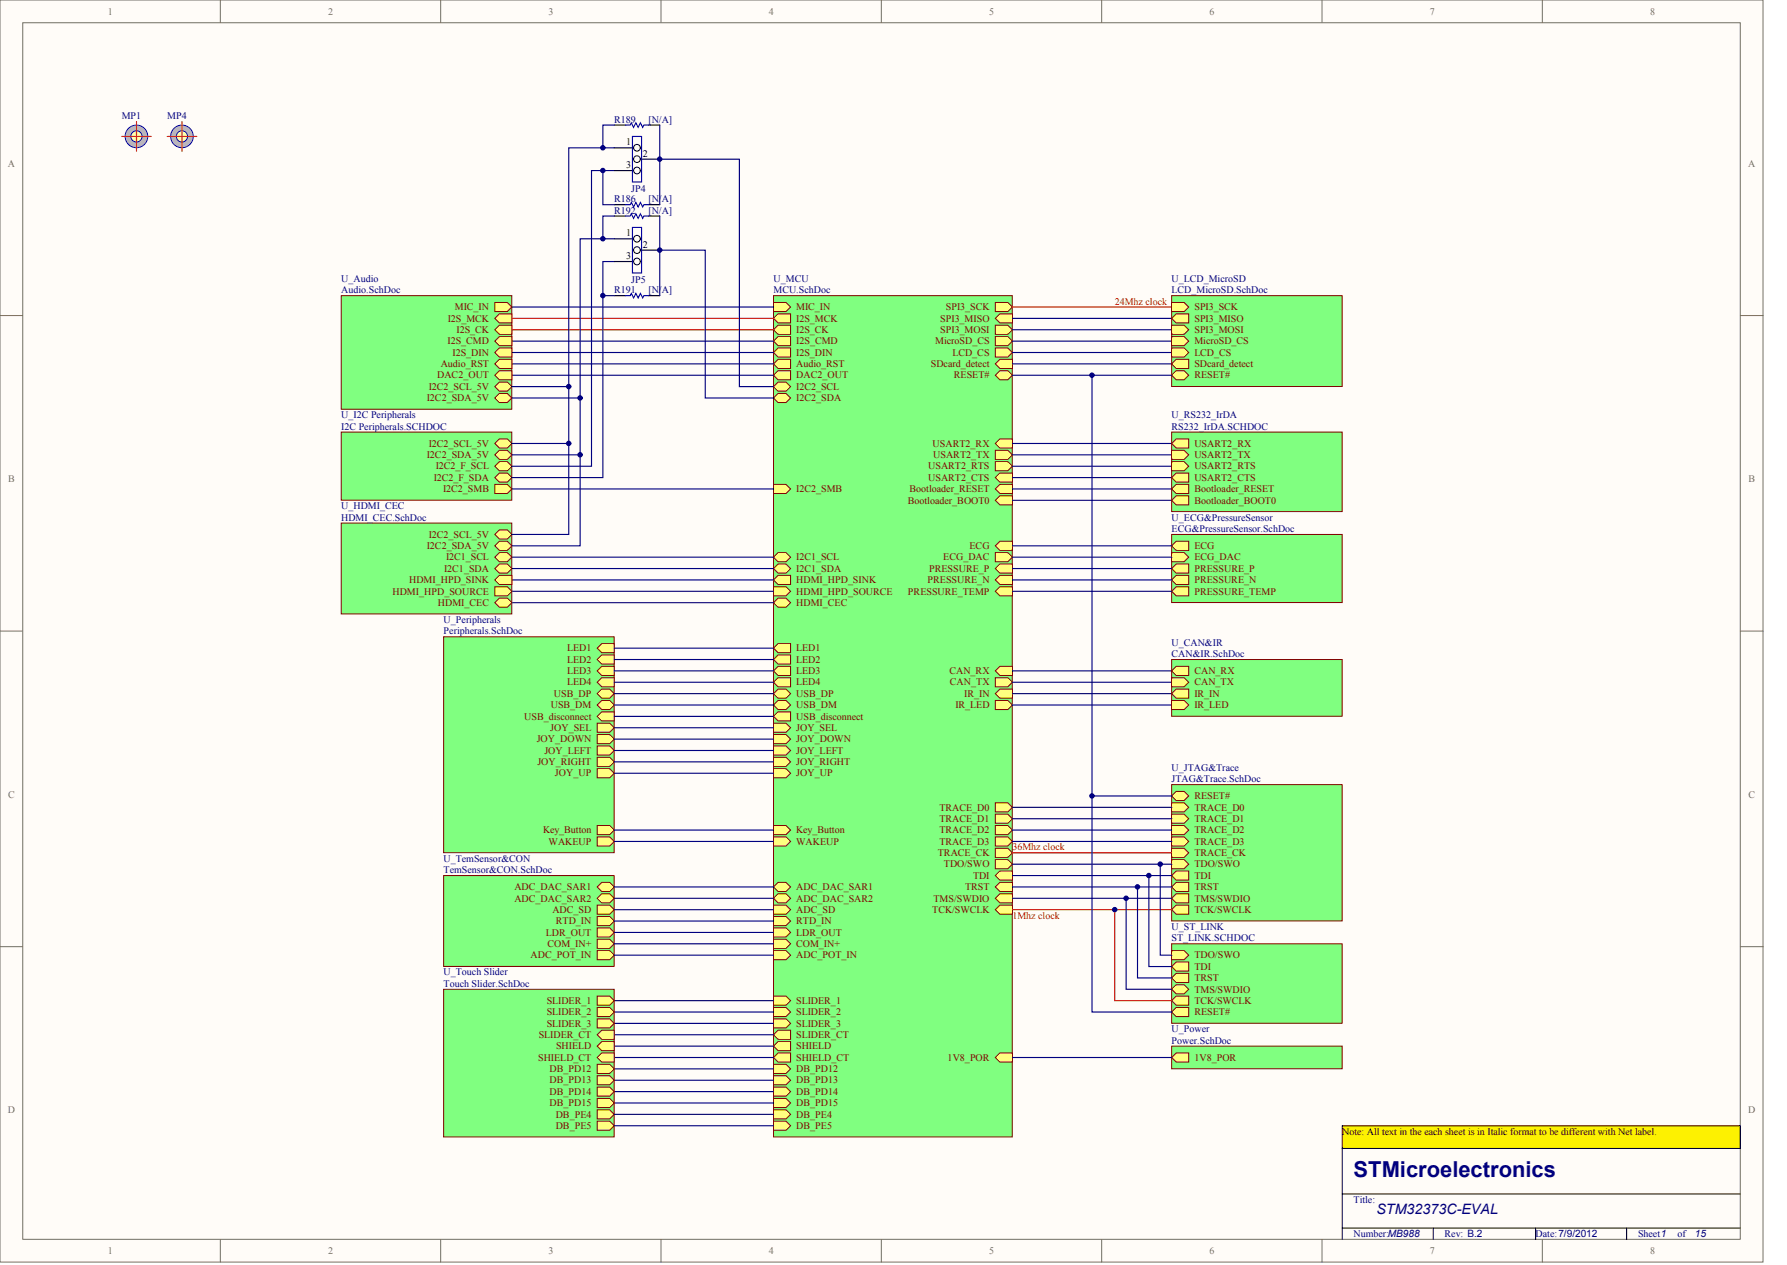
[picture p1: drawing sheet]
<svg xmlns="http://www.w3.org/2000/svg" width="840mm" height="594mm" viewBox="0 0 840 594" stroke-linecap="round" stroke-linejoin="round" font-family="sans-serif">
<g fill="#fffcf8" stroke="#716f64" stroke-width=".47">
<path d="M0 0h828v593h-828z"/>
<path d="M11 11h807v571h-807z"/>
</g>
<g fill="none" stroke="#716f64" stroke-width=".47">
<path d="M104 0v11M207 0v11M311 0v11M414 0v11M518 0v11M621 0v11M725 0v11M0 148h11M818 148h10M0 296h11M818 296h10M0 445h11"/>
<path d="M818 445h10M104 582v11M207 582v11M311 582v11M414 582v11M518 582v11M621 582v11M725 582v11"/>
</g>
<path d="M818 539h-187v43M631 561h187M631 577h187M673 577v5M722 577v5M764 577v5" fill="none" stroke="#000" stroke-width=".47"/>
<circle cx="64" cy="64" r="5" fill="#c0c0c0" stroke="#00f" stroke-width=".47"/>
<circle cx="64" cy="64" r="2.6" fill="#ffffb0" stroke="#0000bf" stroke-width=".47"/>
<path d="M64 57v14M57 64h14" fill="none" stroke="#f00" stroke-width=".53"/>
<circle cx="85" cy="64" r="5" fill="#c0c0c0" stroke="#00f" stroke-width=".47"/>
<circle cx="85" cy="64" r="2.6" fill="#ffffb0" stroke="#0000bf" stroke-width=".47"/>
<path d="M86 57v14M79 64h13" fill="none" stroke="#f00" stroke-width=".53"/>
<path d="M631 529h187v10h-187z" fill="#fdf101" stroke="#000" stroke-width=".47"/>
<path d="M363 139h113v395h-113z" fill="#80ff80" stroke="#800000" stroke-width=".47"/>
<g fill="#ffff80" stroke="#800000" stroke-width=".47">
<path d="M363 393h6l2 2-2 2h-6z" fill-rule="evenodd"/>
<path d="M363 276h6l2 2-2 2h-6z" fill-rule="evenodd"/>
<path d="M363 478h6l2 3-2 2h-6z" fill-rule="evenodd"/>
<path d="M363 422l3-2h3l2 2-2 2h-3z" fill-rule="evenodd"/>
<path d="M363 331l3-2h3l2 2-2 2h-3z" fill-rule="evenodd"/>
<path d="M363 182l3-3h3l2 3-2 2h-3z" fill-rule="evenodd"/>
<path d="M363 187l3-2h3l2 2-2 2h-3z" fill-rule="evenodd"/>
<path d="M468 422l2-2h6v4h-6z" fill-rule="evenodd"/>
<path d="M468 427l2-2h6v4h-6z" fill-rule="evenodd"/>
<path d="M468 411l2-2h6v4h-6z" fill-rule="evenodd"/>
<path d="M363 142h6l2 2-2 2h-6z" fill-rule="evenodd"/>
<path d="M363 441h6l2 2-2 2h-6z" fill-rule="evenodd"/>
<path d="M468 404h6l2 2-2 2h-6z" fill-rule="evenodd"/>
<path d="M468 417l2-3h6v5h-6z" fill-rule="evenodd"/>
<path d="M468 326l2-2h6v4h-6z" fill-rule="evenodd"/>
<path d="M363 283l3-2h3l2 2-2 2h-3z" fill-rule="evenodd"/>
<path d="M468 329h6l2 2-2 2h-6z" fill-rule="evenodd"/>
<path d="M468 176l2-2h4l2 2-2 2h-4z" fill-rule="evenodd"/>
<path d="M363 436h6l2 2-2 2h-6z" fill-rule="evenodd"/>
<path d="M363 473h6l2 2-2 2h-6z" fill-rule="evenodd"/>
<path d="M363 468h6l2 2-2 2h-6z" fill-rule="evenodd"/>
<path d="M468 208l2-2h6v4h-6z" fill-rule="evenodd"/>
<path d="M468 211h6l2 3-2 2h-6z" fill-rule="evenodd"/>
<path d="M468 217h6l2 2-2 2h-6z" fill-rule="evenodd"/>
<path d="M468 224l2-2h6v4h-6z" fill-rule="evenodd"/>
<path d="M468 256l2-2h6v4h-6z" fill-rule="evenodd"/>
<path d="M363 425h6l2 2-2 2h-6z" fill-rule="evenodd"/>
<path d="M468 272l2-2h6v4h-6z" fill-rule="evenodd"/>
<path d="M468 267l2-2h6v4h-6z" fill-rule="evenodd"/>
<path d="M468 153h6l2 2-2 2h-6z" fill-rule="evenodd"/>
<path d="M468 150l2-3h6v5h-6z" fill-rule="evenodd"/>
<path d="M468 142h6l2 2-2 2h-6z" fill-rule="evenodd"/>
<path d="M363 320l3-2h5v5h-5z" fill-rule="evenodd"/>
<path d="M363 315l3-2h5v4h-5z" fill-rule="evenodd"/>
<path d="M363 304l3-2h5v5h-5z" fill-rule="evenodd"/>
<path d="M363 150l3-3h5v5h-5z" fill-rule="evenodd"/>
<path d="M363 155l3-2h5v4h-5z" fill-rule="evenodd"/>
<path d="M363 160l3-2h5v4h-5z" fill-rule="evenodd"/>
<path d="M363 310l3-2h5v4h-5z" fill-rule="evenodd"/>
<path d="M468 235l2-2h6v4h-6z" fill-rule="evenodd"/>
<path d="M468 230l2-3h6v5h-6z" fill-rule="evenodd"/>
<path d="M363 417l3-3h3l2 3-2 2h-3z" fill-rule="evenodd"/>
<path d="M363 166l3-3h5v5h-5z" fill-rule="evenodd"/>
<path d="M363 227h6l2 3-2 2h-6z" fill-rule="evenodd"/>
<path d="M363 326l3-2h3l2 2-2 2h-3z" fill-rule="evenodd"/>
<path d="M468 315l2-2h6v4h-6z" fill-rule="evenodd"/>
<path d="M468 318h6l2 2-2 3h-6z" fill-rule="evenodd"/>
<path d="M363 486l3-2h5v4h-5z" fill-rule="evenodd"/>
<path d="M468 158h6l2 2-2 2h-6z" fill-rule="evenodd"/>
<path d="M468 377h6l2 2-2 2h-6z" fill-rule="evenodd"/>
<path d="M468 382h6l2 2-2 3h-6z" fill-rule="evenodd"/>
<path d="M363 388h6l2 2-2 2h-6z" fill-rule="evenodd"/>
<path d="M363 340h6l2 2-2 2h-6z" fill-rule="evenodd"/>
<path d="M363 430h6l2 3-2 2h-6z" fill-rule="evenodd"/>
<path d="M468 278l2-2h6v4h-6z" fill-rule="evenodd"/>
<path d="M363 345h6l2 2-2 2h-6z" fill-rule="evenodd"/>
<path d="M363 350h6l2 2-2 3h-6z" fill-rule="evenodd"/>
<path d="M363 361h6l2 2-2 2h-6z" fill-rule="evenodd"/>
<path d="M363 356h6l2 2-2 2h-6z" fill-rule="evenodd"/>
<path d="M363 176l3-2h5v4h-5z" fill-rule="evenodd"/>
<path d="M468 398h6l2 3-2 2h-6z" fill-rule="evenodd"/>
<path d="M468 163h6l2 3-2 2h-6z" fill-rule="evenodd"/>
<path d="M363 491l3-2h5v4h-5z" fill-rule="evenodd"/>
<path d="M468 388h6l2 2-2 2h-6z" fill-rule="evenodd"/>
<path d="M363 497l3-3h5v5h-5z" fill-rule="evenodd"/>
<path d="M468 393h6l2 2-2 2h-6z" fill-rule="evenodd"/>
<path d="M363 272l3-2h5v4h-5z" fill-rule="evenodd"/>
<path d="M363 171l3-2h5v4h-5z" fill-rule="evenodd"/>
<path d="M468 171l2-2h6v4h-6z" fill-rule="evenodd"/>
<path d="M468 260h6l2 2-2 2h-6z" fill-rule="evenodd"/>
<path d="M363 446h6l2 3-2 2h-6z" fill-rule="evenodd"/>
<path d="M363 511h6l2 2-2 2h-6z" fill-rule="evenodd"/>
<path d="M363 505h6l2 2-2 2h-6z" fill-rule="evenodd"/>
<path d="M363 500h6l2 2-2 2h-6z" fill-rule="evenodd"/>
<path d="M363 516h6l2 2-2 2h-6z" fill-rule="evenodd"/>
<path d="M468 497l2-3h6v5h-6z" fill-rule="evenodd"/>
<path d="M363 336l3-2h5v5h-5z" fill-rule="evenodd"/>
<path d="M363 262l3-2h3l2 2-2 2h-3z" fill-rule="evenodd"/>
<path d="M363 267l3-2h3l2 2-2 2h-3z" fill-rule="evenodd"/>
<path d="M363 521h6l2 2-2 2h-6z" fill-rule="evenodd"/>
<path d="M363 527h6l2 2-2 2h-6z" fill-rule="evenodd"/>
</g>
<path d="M208 299h81v101h-81z" fill="#80ff80" stroke="#800000" stroke-width=".47"/>
<g fill="#ffff80" stroke="#800000" stroke-width=".47">
<path d="M281 320l2-2h6v5h-6z" fill-rule="evenodd"/>
<path d="M281 315l2-2h6v4h-6z" fill-rule="evenodd"/>
<path d="M281 304l2-2h6v5h-6z" fill-rule="evenodd"/>
<path d="M281 310l2-2h6v4h-6z" fill-rule="evenodd"/>
<path d="M281 340h5l3 2-3 2h-5z" fill-rule="evenodd"/>
<path d="M281 345h5l3 2-3 2h-5z" fill-rule="evenodd"/>
<path d="M281 350h5l3 2-3 3h-5z" fill-rule="evenodd"/>
<path d="M281 356h5l3 2-3 2h-5z" fill-rule="evenodd"/>
<path d="M281 361h5l3 2-3 2h-5z" fill-rule="evenodd"/>
<path d="M281 331l2-2h3l3 2-3 2h-3z" fill-rule="evenodd"/>
<path d="M281 326l2-2h3l3 2-3 2h-3z" fill-rule="evenodd"/>
<path d="M281 393h5l3 2-3 2h-5z" fill-rule="evenodd"/>
<path d="M281 388h5l3 2-3 2h-5z" fill-rule="evenodd"/>
<path d="M281 336l2-2h6v5h-6z" fill-rule="evenodd"/>
</g>
<path d="M550 251h81v32h-81z" fill="#80ff80" stroke="#800000" stroke-width=".47"/>
<g fill="#ffff80" stroke="#800000" stroke-width=".47">
<path d="M550 256l3-2h6v4h-6z" fill-rule="evenodd"/>
<path d="M550 267l3-2h6v4h-6z" fill-rule="evenodd"/>
<path d="M550 272l3-2h6v4h-6z" fill-rule="evenodd"/>
<path d="M550 260h6l3 2-3 2h-6z" fill-rule="evenodd"/>
<path d="M550 278l3-2h6v4h-6z" fill-rule="evenodd"/>
</g>
<path d="M208 411h81v43h-81z" fill="#80ff80" stroke="#800000" stroke-width=".47"/>
<g fill="#ffff80" stroke="#800000" stroke-width=".47">
<path d="M281 430h5l3 3-3 2h-5z" fill-rule="evenodd"/>
<path d="M281 436h5l3 2-3 2h-5z" fill-rule="evenodd"/>
<path d="M281 441h5l3 2-3 2h-5z" fill-rule="evenodd"/>
<path d="M281 446h5l3 3-3 2h-5z" fill-rule="evenodd"/>
<path d="M281 417l2-3h3l3 3-3 2h-3z" fill-rule="evenodd"/>
<path d="M281 425h5l3 2-3 2h-5z" fill-rule="evenodd"/>
<path d="M281 422l2-2h3l3 2-3 2h-3z" fill-rule="evenodd"/>
</g>
<path d="M550 368h81v64h-81z" fill="#80ff80" stroke="#800000" stroke-width=".47"/>
<g fill="#ffff80" stroke="#800000" stroke-width=".47">
<path d="M550 411l3-2h6v4h-6z" fill-rule="evenodd"/>
<path d="M550 374l3-2h3l3 2-3 2h-3z" fill-rule="evenodd"/>
<path d="M550 393h6l3 2-3 2h-6z" fill-rule="evenodd"/>
<path d="M550 388h6l3 2-3 2h-6z" fill-rule="evenodd"/>
<path d="M550 382h6l3 2-3 3h-6z" fill-rule="evenodd"/>
<path d="M550 377h6l3 2-3 2h-6z" fill-rule="evenodd"/>
<path d="M550 398h6l3 3-3 2h-6z" fill-rule="evenodd"/>
<path d="M550 417l3-3h6v5h-6z" fill-rule="evenodd"/>
<path d="M550 422l3-2h6v4h-6z" fill-rule="evenodd"/>
<path d="M550 427l3-2h6v4h-6z" fill-rule="evenodd"/>
<path d="M550 404h6l3 2-3 2h-6z" fill-rule="evenodd"/>
</g>
<path d="M550 443h81v38h-81z" fill="#80ff80" stroke="#800000" stroke-width=".47"/>
<g fill="#ffff80" stroke="#800000" stroke-width=".47">
<path d="M550 454l3-2h6v4h-6z" fill-rule="evenodd"/>
<path d="M550 459l3-2h6v4h-6z" fill-rule="evenodd"/>
<path d="M550 465l3-3h3l3 3-3 2h-3z" fill-rule="evenodd"/>
<path d="M550 470l3-2h6v4h-6z" fill-rule="evenodd"/>
<path d="M550 446h6l3 3-3 2h-6z" fill-rule="evenodd"/>
<path d="M550 475l3-2h6v4h-6z" fill-rule="evenodd"/>
</g>
<path d="M550 491h81v11h-81z" fill="#80ff80" stroke="#800000" stroke-width=".47"/>
<path d="M550 497l3-3h6v5h-6z" fill-rule="evenodd" fill="#ffff80" stroke="#800000" stroke-width=".47"/>
<g fill="none" stroke="#000080" stroke-width=".53">
<path d="M241 144h122M476 150h74M476 155h74M241 160h122M241 166h122M241 171h122M241 176h122M476 160h74M476 166h74M476 171h74M476 176h37M476 208h74"/>
<path d="M476 214h74M476 219h74M241 230h122M476 230h74M476 224h74M476 235h74M476 256h74M241 262h122M241 267h122M241 272h122M241 278h122M476 262h74"/>
<path d="M476 267h74M476 272h74M476 278h74M241 283h122M289 304h74M289 310h74M289 315h74M476 315h74M289 320h74M289 326h74M289 331h74M289 336h74"/>
<path d="M476 320h74M476 326h74M476 331h74M289 342h74M289 347h74M289 352h74M289 358h74M289 363h74M476 379h74M513 374h37M289 390h74M289 395h74"/>
<path d="M476 390h74M476 395h74M476 384h74M289 417h74M476 417h74M476 406h74M476 411h74M534 417v42h16M540 411v43h10M545 406v43h5M289 422h74M289 427h74"/>
<path d="M289 433h74M289 438h74M476 422h74M529 422v43h21M289 443h74M289 449h74M289 470h74M289 475h74M289 481h74M289 486h74M289 491h74M289 497h74"/>
<path d="M476 497h74M289 502h74M289 507h74M289 513h74M289 518h74"/>
</g>
<path d="M241 150h122M241 155h122M476 144h74M476 401h74M476 427h74M524 427v43h26" fill="none" stroke="#f00" stroke-width=".53"/>
<path d="M550 139h81v43h-81z" fill="#80ff80" stroke="#800000" stroke-width=".47"/>
<g fill="#ffff80" stroke="#800000" stroke-width=".47">
<path d="M550 158h6l3 2-3 2h-6z" fill-rule="evenodd"/>
<path d="M550 142h6l3 2-3 2h-6z" fill-rule="evenodd"/>
<path d="M550 153h6l3 2-3 2h-6z" fill-rule="evenodd"/>
<path d="M550 163h6l3 3-3 2h-6z" fill-rule="evenodd"/>
<path d="M550 150l3-3h6v5h-6z" fill-rule="evenodd"/>
<path d="M550 171l3-2h6v4h-6z" fill-rule="evenodd"/>
<path d="M550 176l3-2h3l3 2-3 2h-3z" fill-rule="evenodd"/>
</g>
<path d="M550 176h-37v299h37" fill="none" stroke="#000080" stroke-width=".53"/>
<path d="M160 139h80v53h-80z" fill="#80ff80" stroke="#800000" stroke-width=".47"/>
<g fill="#ffff80" stroke="#800000" stroke-width=".47">
<path d="M232 160l3-2h6v4h-6z" fill-rule="evenodd"/>
<path d="M232 166l3-3h6v5h-6z" fill-rule="evenodd"/>
<path d="M232 155l3-2h6v4h-6z" fill-rule="evenodd"/>
<path d="M232 182l3-3h3l3 3-3 2h-3z" fill-rule="evenodd"/>
<path d="M232 187l3-2h3l3 2-3 2h-3z" fill-rule="evenodd"/>
<path d="M232 171l3-2h6v4h-6z" fill-rule="evenodd"/>
<path d="M232 150l3-3h6v5h-6z" fill-rule="evenodd"/>
<path d="M232 176l3-2h6v4h-6z" fill-rule="evenodd"/>
<path d="M232 142h6l3 2-3 2h-6z" fill-rule="evenodd"/>
</g>
<path d="M160 203h80v32h-80z" fill="#80ff80" stroke="#800000" stroke-width=".47"/>
<g fill="#ffff80" stroke="#800000" stroke-width=".47">
<path d="M232 208l3-2h3l3 2-3 2h-3z" fill-rule="evenodd"/>
<path d="M232 214l3-3h3l3 3-3 2h-3z" fill-rule="evenodd"/>
<path d="M232 227h6l3 3-3 2h-6z" fill-rule="evenodd"/>
<path d="M232 224l3-2h3l3 2-3 2h-3z" fill-rule="evenodd"/>
<path d="M232 219l3-2h3l3 2-3 2h-3z" fill-rule="evenodd"/>
</g>
<path d="M160 246h80v42h-80z" fill="#80ff80" stroke="#800000" stroke-width=".47"/>
<g fill="#ffff80" stroke="#800000" stroke-width=".47">
<path d="M232 272l3-2h6v4h-6z" fill-rule="evenodd"/>
<path d="M232 256l3-2h3l3 2-3 2h-3z" fill-rule="evenodd"/>
<path d="M232 251l3-2h3l3 2-3 2h-3z" fill-rule="evenodd"/>
<path d="M232 283l3-2h3l3 2-3 2h-3z" fill-rule="evenodd"/>
<path d="M232 276h6l3 2-3 2h-6z" fill-rule="evenodd"/>
<path d="M232 262l3-2h3l3 2-3 2h-3z" fill-rule="evenodd"/>
<path d="M232 267l3-2h3l3 2-3 2h-3z" fill-rule="evenodd"/>
</g>
<path d="M289 69h12" fill="none" stroke="#000" stroke-width=".53"/>
<circle cx="299" cy="69" r="1.6" fill="#fffcf8" stroke="#000" stroke-width=".47"/>
<path d="M298 75h12" fill="none" stroke="#000" stroke-width=".53"/>
<circle cx="299" cy="75" r="1.6" fill="#fffcf8" stroke="#000" stroke-width=".47"/>
<path d="M289 80h12" fill="none" stroke="#000" stroke-width=".53"/>
<circle cx="299" cy="80" r="1.6" fill="#fffcf8" stroke="#000" stroke-width=".47"/>
<path d="M297 64h4v21h-4z" fill="none" stroke="#00f" stroke-width=".53"/>
<path d="M289 112h12" fill="none" stroke="#000" stroke-width=".53"/>
<circle cx="299" cy="112" r="1.6" fill="#fffcf8" stroke="#000" stroke-width=".47"/>
<path d="M298 117h12" fill="none" stroke="#000" stroke-width=".53"/>
<circle cx="299" cy="117" r="1.6" fill="#fffcf8" stroke="#000" stroke-width=".47"/>
<path d="M289 123h12" fill="none" stroke="#000" stroke-width=".53"/>
<circle cx="299" cy="123" r="1.6" fill="#fffcf8" stroke="#000" stroke-width=".47"/>
<path d="M294 59h2l1-1 1 2 1-2 1 2 1-2 1 2 1-1h2M294 96h2l1-1 1 2 1-2 1 2 1-2 1 2 1-1h2M294 101h2l1-1 1 3 1-3 1 3 1-3 1 3 1-2h2M297 107h4v21h-4zM294 139h2l1-1 1 2 1-2 1 2 1-2 1 2 1-1h2" fill="none" stroke="#00f" stroke-width=".53"/>
<g fill="none" stroke="#000080" stroke-width=".53">
<path d="M289 59h-6v10M310 59v16h37v107h16M289 69h-22v113h-26M310 75v21M283 80v16h6M289 80h-11v139h-37M289 112h-16v75h-32M289 101h-6v11M310 101v16h21v70h32M310 117v22M283 139h6M289 123h-6v101h-42"/>
<path d="M267 182v26h-26M273 187v27h-32M267 208v43h-26M273 214v42h-32"/>
</g>
<path d="M289 59h5M305 59h5M289 96h5M305 96h5M289 101h5M305 101h5M289 139h5M305 139h5" fill="none" stroke="#000" stroke-width=".53"/>
<path d="M550 203h81v37h-81z" fill="#80ff80" stroke="#800000" stroke-width=".47"/>
<g fill="#ffff80" stroke="#800000" stroke-width=".47">
<path d="M550 211h6l3 3-3 2h-6z" fill-rule="evenodd"/>
<path d="M550 224l3-2h6v4h-6z" fill-rule="evenodd"/>
<path d="M550 230l3-3h6v5h-6z" fill-rule="evenodd"/>
<path d="M550 235l3-2h6v4h-6z" fill-rule="evenodd"/>
<path d="M550 208l3-2h6v4h-6z" fill-rule="evenodd"/>
<path d="M550 217h6l3 2-3 2h-6z" fill-rule="evenodd"/>
</g>
<path d="M208 465h81v69h-81z" fill="#80ff80" stroke="#800000" stroke-width=".47"/>
<g fill="#ffff80" stroke="#800000" stroke-width=".47">
<path d="M281 473h5l3 2-3 2h-5z" fill-rule="evenodd"/>
<path d="M281 478h5l3 3-3 2h-5z" fill-rule="evenodd"/>
<path d="M281 491l2-2h6v4h-6z" fill-rule="evenodd"/>
<path d="M281 497l2-3h6v5h-6z" fill-rule="evenodd"/>
<path d="M281 468h5l3 2-3 2h-5z" fill-rule="evenodd"/>
<path d="M281 511h5l3 2-3 2h-5z" fill-rule="evenodd"/>
<path d="M281 505h5l3 2-3 2h-5z" fill-rule="evenodd"/>
<path d="M281 500h5l3 2-3 2h-5z" fill-rule="evenodd"/>
<path d="M281 486l2-2h6v4h-6z" fill-rule="evenodd"/>
<path d="M281 516h5l3 2-3 2h-5z" fill-rule="evenodd"/>
<path d="M281 521h5l3 2-3 2h-5z" fill-rule="evenodd"/>
<path d="M281 527h5l3 2-3 2h-5z" fill-rule="evenodd"/>
</g>
<path d="M289 523h74M289 529h74" fill="none" stroke="#000080" stroke-width=".53"/>
<path d="M550 310h81v26h-81z" fill="#80ff80" stroke="#800000" stroke-width=".47"/>
<g fill="#ffff80" stroke="#800000" stroke-width=".47">
<path d="M550 318h6l3 2-3 3h-6z" fill-rule="evenodd"/>
<path d="M550 315l3-2h6v4h-6z" fill-rule="evenodd"/>
<path d="M550 329h6l3 2-3 2h-6z" fill-rule="evenodd"/>
<path d="M550 326l3-2h6v4h-6z" fill-rule="evenodd"/>
</g>
<g fill="#000080" stroke="#000080" stroke-width=".47">
<circle cx="267" cy="208" r="1"/>
<circle cx="267" cy="182" r="1"/>
<circle cx="273" cy="214" r="1"/>
<circle cx="273" cy="187" r="1"/>
<circle cx="283" cy="139" r="1"/>
<circle cx="283" cy="112" r="1"/>
<circle cx="283" cy="80" r="1"/>
<circle cx="283" cy="69" r="1"/>
<circle cx="310" cy="117" r="1"/>
<circle cx="310" cy="75" r="1"/>
<circle cx="513" cy="374" r="1"/>
<circle cx="513" cy="176" r="1"/>
<circle cx="524" cy="427" r="1"/>
<circle cx="529" cy="422" r="1"/>
<circle cx="534" cy="417" r="1"/>
<circle cx="540" cy="411" r="1"/>
<circle cx="545" cy="406" r="1"/>
</g>
<text font-size="10.3" fill="#000080" x="636" y="553">STMicroelectronics</text>
<text font-size="6.7" fill="#000080" x="647" y="570">STM32373C-EVAL</text>
<text font-size="4.8" fill="#000080" x="796" y="581">15</text>
<g font-size="4.7" fill="#716f64">
<text x="51" y="7">1</text>
<text x="154" y="7">2</text>
<text x="258" y="7">3</text>
<text x="361" y="7">4</text>
<text x="465" y="7">5</text>
<text x="568" y="7">6</text>
<text x="672" y="7">7</text>
<text x="775" y="7">8</text>
<text x="4" y="78">A</text>
<text x="821" y="78">A</text>
<text x="4" y="226">B</text>
<text x="822" y="226">B</text>
<text x="4" y="375">C</text>
<text x="822" y="375">C</text>
<text x="4" y="523">D</text>
<text x="821" y="523">D</text>
<text x="51" y="589">1</text>
<text x="154" y="589">2</text>
<text x="258" y="589">3</text>
<text x="361" y="589">4</text>
<text x="465" y="589">5</text>
<text x="568" y="589">6</text>
<text x="672" y="589">7</text>
<text x="775" y="589">8</text>
</g>
<g font-size="4.7" fill="#000080">
<text x="57" y="56">MP1</text>
<text x="79" y="56">MP4</text>
<text x="289" y="58">R189</text>
<text x="305" y="58">[N/A]</text>
<text x="289" y="95">R186</text>
<text x="297" y="90">JP4</text>
<text x="305" y="95">[N/A]</text>
<text x="289" y="100">R192</text>
<text x="305" y="100">[N/A]</text>
<text x="160" y="132">U_Audio</text>
<text x="160" y="138">Audio.SchDoc</text>
<text x="289" y="138">R191</text>
<text x="297" y="133">JP5</text>
<text x="305" y="138">[N/A]</text>
<text x="363" y="132">U_MCU</text>
<text x="363" y="138">MCU.SchDoc</text>
<text x="550" y="132">U_LCD_MicroSD</text>
<text x="550" y="138">LCD_MicroSD.SchDoc</text>
<text x="160" y="196">U_I2C Peripherals</text>
<text x="550" y="196">U_RS232_IrDA</text>
<text x="160" y="202">I2C Peripherals.SCHDOC</text>
<text x="550" y="202">RS232_IrDA.SCHDOC</text>
<text x="160" y="239">U_HDMI_CEC</text>
<text x="160" y="244">HDMI_CEC.SchDoc</text>
<text x="550" y="244">U_ECG&amp;PressureSensor</text>
<text x="550" y="250">ECG&amp;PressureSensor.SchDoc</text>
<text x="208" y="293">U_Peripherals</text>
<text x="208" y="298">Peripherals.SchDoc</text>
<text x="550" y="303">U_CAN&amp;IR</text>
<text x="550" y="309">CAN&amp;IR.SchDoc</text>
<text x="550" y="362">U_JTAG&amp;Trace</text>
<text x="550" y="367">JTAG&amp;Trace.SchDoc</text>
<text x="208" y="405">U_TemSensor&amp;CON</text>
<text x="208" y="410">TemSensor&amp;CON.SchDoc</text>
<text x="550" y="437">U_ST_LINK</text>
<text x="550" y="442">ST_LINK.SCHDOC</text>
<text x="208" y="458">U_Touch Slider</text>
<text x="208" y="463">Touch Slider.SchDoc</text>
<text x="550" y="485">U_Power</text>
<text x="550" y="490">Power.SchDoc</text>
<text x="636" y="565">Title:</text>
<text x="636" y="581">Number:MB988</text>
<text x="679" y="581">Rev: B.2</text>
<text x="722" y="581">Date:7/9/2012</text>
<text x="770" y="581">Sheet1</text>
<text x="788" y="581">of</text>
</g>
<g font-size="4.7">
<text x="294" y="68">1</text>
<text x="302" y="74">2</text>
<text x="294" y="79">3</text>
<text x="294" y="111">1</text>
<text x="302" y="116">2</text>
<text x="294" y="122">3</text>
<text x="631" y="533">Note: All text in the each sheet is in Italic format to be different with Net label.</text>
</g>
<g font-size="4.7" fill="#f00">
<text x="524" y="143">24Mhz clock</text>
<text x="476" y="399">36Mhz clock</text>
<text x="476" y="431">1Mhz clock</text>
</g>
<g font-size="4.7" fill="#800000">
<text x="214" y="146">MIC_IN</text>
<text x="374" y="146">MIC_IN</text>
<text x="444" y="146">SPI3_SCK</text>
<text x="561" y="146">SPI3_SCK</text>
<text x="210" y="151">I2S_MCK</text>
<text x="374" y="151">I2S_MCK</text>
<text x="442" y="151">SPI3_MISO</text>
<text x="561" y="151">SPI3_MISO</text>
<text x="210" y="162">I2S_CMD</text>
<text x="215" y="156">I2S_CK</text>
<text x="374" y="156">I2S_CK</text>
<text x="374" y="162">I2S_CMD</text>
<text x="439" y="162">MicroSD_CS</text>
<text x="442" y="156">SPI3_MOSI</text>
<text x="561" y="162">MicroSD_CS</text>
<text x="561" y="156">SPI3_MOSI</text>
<text x="213" y="167">I2S_DIN</text>
<text x="374" y="167">I2S_DIN</text>
<text x="447" y="167">LCD_CS</text>
<text x="561" y="167">LCD_CS</text>
<text x="207" y="172">Audio_RST</text>
<text x="374" y="172">Audio_RST</text>
<text x="437" y="172">SDcard_detect</text>
<text x="561" y="172">SDcard_detect</text>
<text x="205" y="178">DAC2_OUT</text>
<text x="374" y="178">DAC2_OUT</text>
<text x="448" y="178">RESET#</text>
<text x="561" y="178">RESET#</text>
<text x="201" y="183">I2C2_SCL_5V</text>
<text x="374" y="183">I2C2_SCL</text>
<text x="201" y="188">I2C2_SDA_5V</text>
<text x="374" y="188">I2C2_SDA</text>
<text x="201" y="210">I2C2_SCL_5V</text>
<text x="438" y="210">USART2_RX</text>
<text x="561" y="210">USART2_RX</text>
<text x="201" y="215">I2C2_SDA_5V</text>
<text x="438" y="215">USART2_TX</text>
<text x="561" y="215">USART2_TX</text>
<text x="205" y="220">I2C2_F_SCL</text>
<text x="436" y="220">USART2_RTS</text>
<text x="561" y="220">USART2_RTS</text>
<text x="204" y="226">I2C2_F_SDA</text>
<text x="436" y="226">USART2_CTS</text>
<text x="561" y="226">USART2_CTS</text>
<text x="208" y="231">I2C2_SMB</text>
<text x="374" y="231">I2C2_SMB</text>
<text x="427" y="231">Bootloader_RESET</text>
<text x="561" y="231">Bootloader_RESET</text>
<text x="427" y="236">Bootloader_BOOT0</text>
<text x="561" y="236">Bootloader_BOOT0</text>
<text x="201" y="258">I2C2_SDA_5V</text>
<text x="201" y="253">I2C2_SCL_5V</text>
<text x="456" y="258">ECG</text>
<text x="561" y="258">ECG</text>
<text x="210" y="263">I2C1_SCL</text>
<text x="374" y="263">I2C1_SCL</text>
<text x="443" y="263">ECG_DAC</text>
<text x="561" y="263">ECG_DAC</text>
<text x="209" y="269">I2C1_SDA</text>
<text x="374" y="269">I2C1_SDA</text>
<text x="437" y="269">PRESSURE_P</text>
<text x="561" y="269">PRESSURE_P</text>
<text x="192" y="274">HDMI_HPD_SINK</text>
<text x="374" y="274">HDMI_HPD_SINK</text>
<text x="436" y="274">PRESSURE_N</text>
<text x="561" y="274">PRESSURE_N</text>
<text x="184" y="279">HDMI_HPD_SOURCE</text>
<text x="374" y="279">HDMI_HPD_SOURCE</text>
<text x="427" y="279">PRESSURE_TEMP</text>
<text x="561" y="279">PRESSURE_TEMP</text>
<text x="206" y="285">HDMI_CEC</text>
<text x="374" y="285">HDMI_CEC</text>
<text x="266" y="306">LED1</text>
<text x="374" y="306">LED1</text>
<text x="266" y="311">LED2</text>
<text x="374" y="311">LED2</text>
<text x="266" y="317">LED3</text>
<text x="374" y="317">LED3</text>
<text x="446" y="317">CAN_RX</text>
<text x="561" y="317">CAN_RX</text>
<text x="266" y="322">LED4</text>
<text x="374" y="322">LED4</text>
<text x="446" y="322">CAN_TX</text>
<text x="561" y="322">CAN_TX</text>
<text x="260" y="327">USB_DP</text>
<text x="374" y="327">USB_DP</text>
<text x="453" y="327">IR_IN</text>
<text x="561" y="327">IR_IN</text>
<text x="259" y="333">USB_DM</text>
<text x="374" y="333">USB_DM</text>
<text x="449" y="333">IR_LED</text>
<text x="561" y="333">IR_LED</text>
<text x="246" y="338">USB_disconnect</text>
<text x="374" y="338">USB_disconnect</text>
<text x="259" y="343">JOY_SEL</text>
<text x="374" y="343">JOY_SEL</text>
<text x="252" y="349">JOY_DOWN</text>
<text x="256" y="354">JOY_LEFT</text>
<text x="374" y="349">JOY_DOWN</text>
<text x="374" y="354">JOY_LEFT</text>
<text x="252" y="359">JOY_RIGHT</text>
<text x="374" y="359">JOY_RIGHT</text>
<text x="261" y="365">JOY_UP</text>
<text x="374" y="365">JOY_UP</text>
<text x="561" y="375">RESET#</text>
<text x="441" y="381">TRACE_D0</text>
<text x="561" y="381">TRACE_D0</text>
<text x="441" y="386">TRACE_D1</text>
<text x="561" y="386">TRACE_D1</text>
<text x="255" y="391">Key_Button</text>
<text x="374" y="391">Key_Button</text>
<text x="441" y="391">TRACE_D2</text>
<text x="561" y="391">TRACE_D2</text>
<text x="258" y="397">WAKEUP</text>
<text x="374" y="397">WAKEUP</text>
<text x="441" y="397">TRACE_D3</text>
<text x="561" y="397">TRACE_D3</text>
<text x="441" y="402">TRACE_CK</text>
<text x="443" y="407">TDO/SWO</text>
<text x="561" y="402">TRACE_CK</text>
<text x="561" y="407">TDO/SWO</text>
<text x="457" y="413">TDI</text>
<text x="561" y="413">TDI</text>
<text x="242" y="418">ADC_DAC_SAR1</text>
<text x="374" y="418">ADC_DAC_SAR1</text>
<text x="453" y="418">TRST</text>
<text x="561" y="418">TRST</text>
<text x="242" y="423">ADC_DAC_SAR2</text>
<text x="374" y="423">ADC_DAC_SAR2</text>
<text x="439" y="423">TMS/SWDIO</text>
<text x="561" y="423">TMS/SWDIO</text>
<text x="260" y="429">ADC_SD</text>
<text x="374" y="429">ADC_SD</text>
<text x="438" y="429">TCK/SWCLK</text>
<text x="561" y="429">TCK/SWCLK</text>
<text x="261" y="434">RTD_IN</text>
<text x="374" y="434">RTD_IN</text>
<text x="256" y="439">LDR_OUT</text>
<text x="374" y="439">LDR_OUT</text>
<text x="257" y="445">COM_IN+</text>
<text x="374" y="445">COM_IN+</text>
<text x="249" y="450">ADC_POT_IN</text>
<text x="374" y="450">ADC_POT_IN</text>
<text x="561" y="455">TDI</text>
<text x="561" y="450">TDO/SWO</text>
<text x="561" y="461">TRST</text>
<text x="561" y="466">TMS/SWDIO</text>
<text x="257" y="471">SLIDER_1</text>
<text x="374" y="471">SLIDER_1</text>
<text x="561" y="471">TCK/SWCLK</text>
<text x="257" y="477">SLIDER_2</text>
<text x="374" y="477">SLIDER_2</text>
<text x="561" y="477">RESET#</text>
<text x="257" y="482">SLIDER_3</text>
<text x="374" y="482">SLIDER_3</text>
<text x="253" y="487">SLIDER_CT</text>
<text x="374" y="487">SLIDER_CT</text>
<text x="261" y="493">SHIELD</text>
<text x="374" y="493">SHIELD</text>
<text x="253" y="498">SHIELD_CT</text>
<text x="258" y="503">DB_PD12</text>
<text x="374" y="498">SHIELD_CT</text>
<text x="374" y="503">DB_PD12</text>
<text x="445" y="498">1V8_POR</text>
<text x="561" y="498">1V8_POR</text>
<text x="258" y="509">DB_PD13</text>
<text x="374" y="509">DB_PD13</text>
<text x="258" y="514">DB_PD14</text>
<text x="374" y="514">DB_PD14</text>
<text x="258" y="520">DB_PD15</text>
<text x="374" y="520">DB_PD15</text>
<text x="261" y="525">DB_PE4</text>
<text x="374" y="525">DB_PE4</text>
<text x="261" y="530">DB_PE5</text>
<text x="374" y="530">DB_PE5</text>
</g>
</svg>
